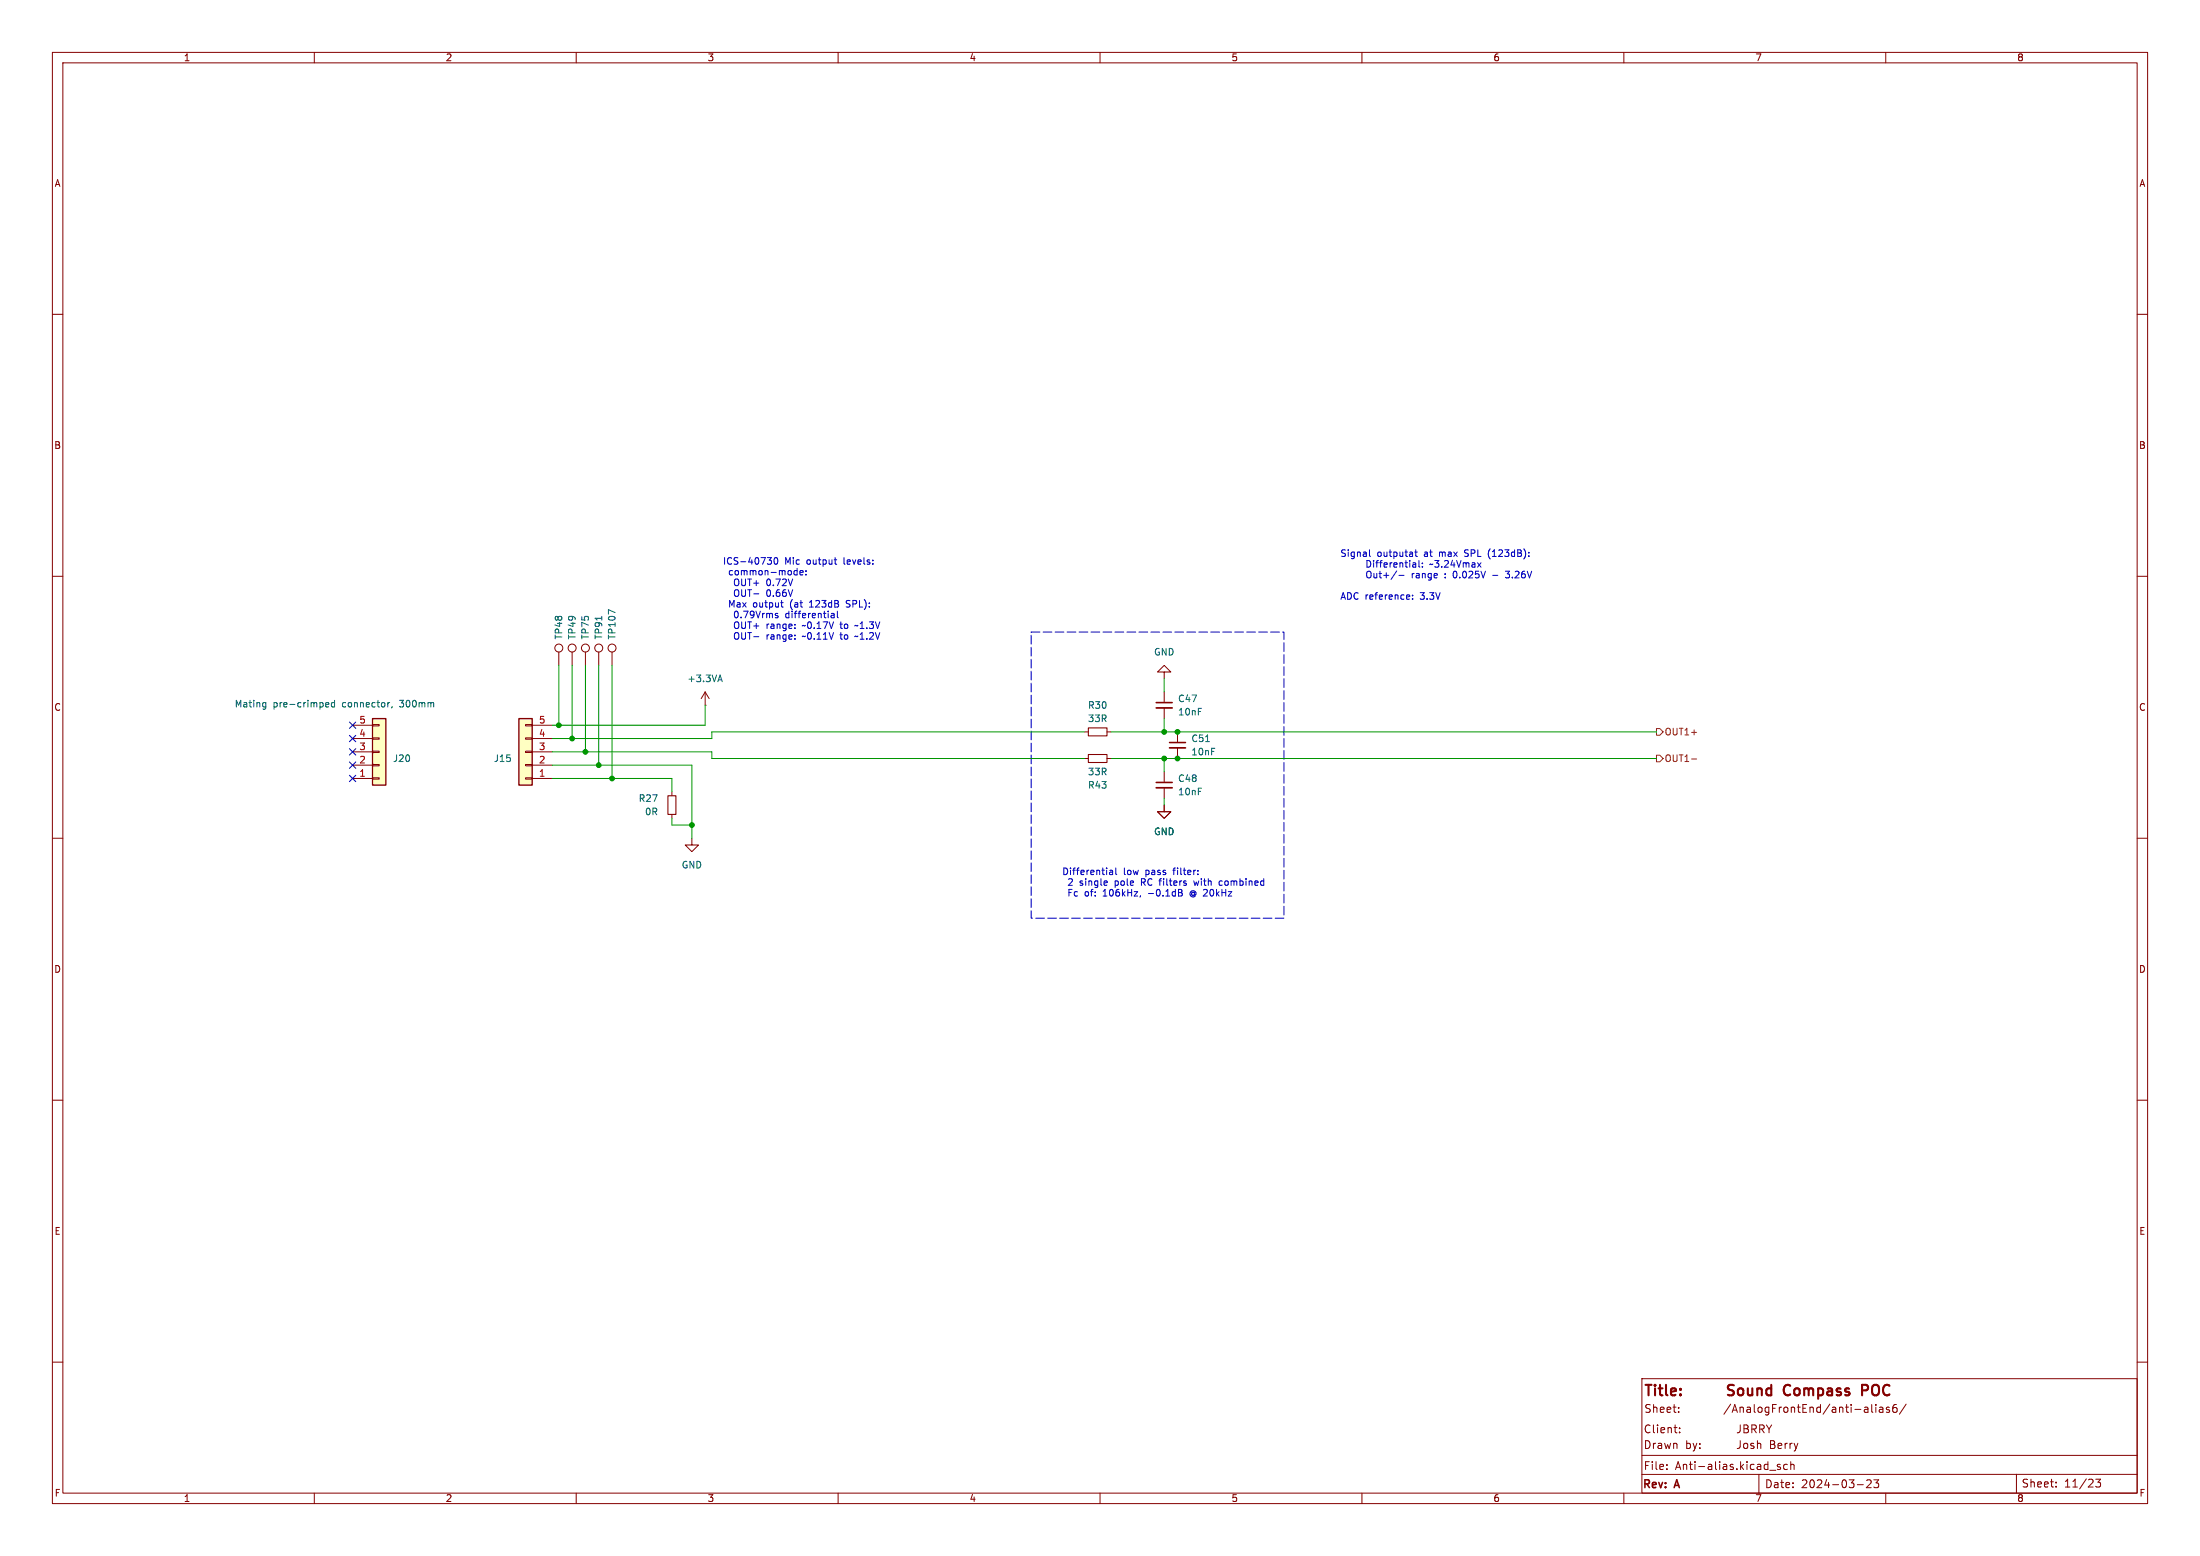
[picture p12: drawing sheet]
<svg xmlns="http://www.w3.org/2000/svg" width="420mm" height="297mm" viewBox="0 0 420 297" stroke-linecap="round" stroke-linejoin="round" font-family="sans-serif">
<g fill="none" stroke="#840000" stroke-width=".19">
<path d="M10 10h400v277h-400zM12 12h396v273h-396zM60 10v2M110 10v2M160 10v2M210 10v2M260 10v2M310 10v2M360 10v2M10 60h2M408 60h2M10 110h2"/>
<path d="M408 110h2M10 160h2M408 160h2M10 210h2M408 210h2M10 260h2M408 260h2M313.4 263.2h94.6v21.8h-94.6zM313.4 277.8h94.6M318.2 279.6v.1M320.5 269.4v.2M320.5 268.7v.1"/>
<path d="M332.2 272v1.1a.48 .48 0 0 1-.6 .4M332.2 275v1.1a.48 .48 0 0 1-.6 .4M332.9 272h.5l.2 .1 .1 .3-.3 .3a.4 .4 0 0 1 .4 .4 .4 .4 0 0 1-.3 .4h-.6zM332.9 272.7h.5M333.1 275.5l-.2 .3v.4l.2 .3M334.4 272.8l.7-.1 .2-.2-.1-.4-.2-.1h-.6v1.5M334.8 272.8l.5 .7M335.9 272.8l.7-.1 .2-.2-.1-.4-.2-.1h-.6v1.5M336.3 272.8l.5 .7M337.2 272l.5 .8M337.7 272.8v.7M338.2 272l-.5 .8"/>
<path d="M339.4 276l.7-.2v-.2l-.5-.1-.2 .2 .1 .7h.6M339.9 279.6l-.4-.1-.2 .2 .1 .2 .5 .2v.3h-.6M340.8 275.5v1M341.2 279.6l-.4-.1-.3 .3 .1 .6h.6M341.2 275.5l-.3 .1-.1 .2M341.7 275.5v1M341.9 279.6l.2-.1 .3 .1 .1 .9M341.9 279v1.5M342.1 275.5l-.2 .1-.2 .2M342.5 275.5l.4 1M342.9 276.5l-.4 .5M343.2 275.5l-.3 1"/>
<path d="M356.4 268.6l.2 .2v.8M356.6 269.5l-.5 .1M356.6 268.9l-.5 .1M357.3 268.1v1.3l.2 .2M358.1 268.1v.1M358.1 268.6v1M358.8 268.7h.6l.1 .9M359.5 268.9l-.5 .1a.29 .29 0 0 0-.3 .3 .29 .29 0 0 0 .3 .3l.5-.1M360.7 268.7l-.4-.1-.2 .2 .1 .2 .5 .2v.3h-.6M362 268.1a.59 .59 0 0 0-.7 .6v.6l.2 .2 .4 .1 .2-.2 .1-.5-.2-.2h-.4l-.3 .2M363.9 268l-1.3 1.9M60 285v2"/>
<path d="M110 285v2M160 285v2M210 285v2M260 285v2M310 285v2M318.2 280.4v.1M335.8 281.4v3.6M337.9 280.6h1.1M354.6 283.4h1.1M356.4 282.6l.5-.1 .2 .1 .1 .3-.9 1.1h.9M357.7 282.5h.9l-.5 .5 .5 .2v.6l-.2 .2-.7-.2M360 285v2"/>
<path d="M384.9 281.4v3.6M392.5 283.7v.1M392.5 282.9v.2M400.1 282.3h.9l-.5 .6 .4 .2v.6l-.2 .1-.6-.1M408 281.4h-94.6"/>
</g>
<path d="M330.2 265.3a.73 .73 0 0 1 .8 .5l-.2 .4-.7 .1M330.2 264.3l.8 .1M331.9 265.2a.54 .54 0 0 1 .5-.2 .54 .54 0 0 1 .4 .4v.6a.54 .54 0 0 1-.5 .4 .54 .54 0 0 1-.5-.4zM333.7 265l.1 1.2a.54 .54 0 0 0 .7-.1M334.5 265v1.3M335.5 265.2a.5 .5 0 0 1 .8 .1v1M335.5 265v1.3M338.1 265.1l-.5-.1-.4 .4v.6l.2 .2h.7M338.1 264.3v2M355.5 265.4h.7M356.2 264.3h-.7v2" fill="none" stroke="#840000" stroke-width=".4"/>
<path d="M71.1 137.2h2.6v12.7h-2.6z" fill="#ffffc2"/>
<g fill="none" stroke="#840000" stroke-width=".19">
<path d="M67.3 138.4h3.8M71.1 138.3h1.3v.3h-1.3zM106.7 124.5v2.5M109.2 124.5v2.5M111.8 124.5v2.5M114.3 124.5v2.5M67.3 148.6h3.8M67.3 146.1h3.8M67.3 143.5h3.8M67.3 141h3.8M71.1 140.8h1.3v.3h-1.3zM71.1 143.4h1.3v.2h-1.3z"/>
<path d="M71.1 145.9h1.3v.3h-1.3zM71.1 148.5h1.3v.2h-1.3z"/>
<circle cx="106.7" cy="123.7" r=".76"/>
<circle cx="109.2" cy="123.7" r=".76"/>
<circle cx="111.8" cy="123.7" r=".76"/>
<circle cx="114.3" cy="123.7" r=".76"/>
</g>
<path d="M71.1 137.2h2.6v12.7h-2.6z" fill="none" stroke="#840000" stroke-width=".25"/>
<path d="M114.9 117.6v.8M50.4 134.1l.3 .1M50.7 134.1v1l-.2 .3M50.7 134.9h-.3M62.2 134.5l.6-.1-.1-.2-.3-.1-.2 .2v.6h.5M63.9 134.2l-.4-.1-.2 .2 .1 .6h.5M63.9 133.7v1.2M74.4 134.1l-.3 .1M74.9 134.9l-.1 .2" fill="none" stroke="#006464" stroke-width=".19"/>
<path d="M99.1 137.2h2.5v12.7h-2.5z" fill="#ffffc2"/>
<g fill="none" stroke="#840000" stroke-width=".19">
<path d="M100.3 138.3h1.3v.3h-1.3zM101.6 138.4h3.8M116.8 124.5v2.5M134.6 134.6h.1M134.6 132.1l-.7 1.3M134.6 132.1v2.5M134.6 132.1l.8 1.3M207 139.7h.8M211.3 139.7h.8M222.2 128.3h1.3l-1.3-1.3-1.2 1.3h1.2v1.2M222.2 132.1v2M222.2 135.1v2.1"/>
<path d="M224.8 139.7v2M100.3 140.8h1.3v.3h-1.3zM100.3 143.4h1.3v.2h-1.3zM100.3 145.9h1.3v.3h-1.3zM100.3 148.5h1.3v.2h-1.3zM101.6 148.6h3.8M101.6 146.1h3.8M101.6 143.5h3.8M101.6 141h3.8M128.3 151.1v.8M128.3 155.4v.8M207 144.8h.8"/>
<path d="M211.3 144.8h.8M222.2 153.7v1.2h1.3l-1.3 1.3-1.2-1.3h1.2M222.2 147.3v2.1M222.2 150.4v2M224.8 142.7v2.1M132.1 160v1.3h1.2l-1.2 1.3-1.3-1.3h1.3"/>
<circle cx="116.8" cy="123.7" r=".76"/>
</g>
<path d="M99.1 137.2h2.5v12.7h-2.5z" fill="none" stroke="#840000" stroke-width=".25"/>
<path d="M207.8 138.9h3.5v1.6h-3.5zM127.5 151.9h1.5v3.5h-1.5zM207.8 144h3.5v1.5h-3.5z" fill="none" stroke="#840000" stroke-width=".2"/>
<path d="M117.4 116.9l-1.3-.5v.8M137.2 129.8h.6M137.5 128.8l.4 1.3M230.2 141.6h.7" fill="none" stroke="#006464" stroke-width=".19"/>
<path d="M220.7 135.1h3.1M220.7 150.4h3.1M223.3 142.7h3" fill="none" stroke="#840000" stroke-width=".33"/>
<path d="M220.7 134.1h3.1M220.7 149.4h3.1M223.3 141.7h3" fill="none" stroke="#840000" stroke-width=".3"/>
<path d="M316.2 139.1h.7l.6 .6-.6 .6h-.7zM316.2 144.1h.7l.6 .7-.6 .6h-.7zM322.9 144.9h1" fill="none" stroke="#725600" stroke-width=".19"/>
<g fill="none" stroke="#0000c2" stroke-width=".19">
<path d="M146.5 106.4h.8l-.4 .5 .3 .1 .1 .5-.3 .2h-.3M147.9 106.5l.2-.1a.68 .68 0 0 1 .4 .7 .68 .68 0 0 1-.4 .6 .84 .84 0 0 1-.2-1.2zM148.4 117.5l.1 .2-.1 .2M148.4 117.1h.1M149 115h.5M149.3 115.8l.2 .1M151.8 108.9l.4 .1M152.2 108.5v1.2M152.2 109.7h-.4M152.7 109.3l.6-.1v-.2l-.4-.1-.2 .2 .1 .6h.5M153.3 119.4l-.2 .1M153.9 109.6v.1"/>
<path d="M153.9 109v.1M154.5 115.9h.8M154.7 114.9l-.2 .1M158.8 117.1l.4 .2v.6M159.2 106.9h.5M159.2 117.9h-.4M159.2 117.4h-.4M159.6 107.7h.1M159.9 116.7v1l.1 .2M160.3 119.1h.5M160.5 118.7l.1 1.2M161.5 115.8l.2 .1"/>
<path d="M161.8 114.6l-.3 .3 .3 .3M163.7 119.4h-.3l-.2 .1M261.4 104.9v1.1l.2 .2M261.4 109l.2 .1a.81 .81 0 0 1-.2 1.2h-.2M262.3 109.5v.7l.4 .1 .1-.1M262.8 109.5v.8M263.3 109.5h.4M263.4 109v1.1l.3 .2M264.2 109.8h.9M264.6 109.3v1M265.4 107.4v.9M265.7 107.4l-.3 .3"/>
<path d="M266.1 107.8l.6-.1-.1-.2-.3-.1-.2 .2 .1 .6h.4M266.6 109l-1 1.6M267.1 109.8h.9M267.2 107.5l.2-.1 .3 .1 .1 .8M267.2 107.4v.9M268.2 107.4h.5M268.4 107v1.1l.3 .2M268.9 113.5l.2 .4-.6 .1M269.1 114.3l-.2 .1M269.1 107.4v.9M269.7 113.6v.1M269.7 114.3v.1"/>
<path d="M269.7 107.5h.5l.1 .8M270.1 105.4h.5M270.3 104.9v1.1l.3 .2M270.3 107.7l-.5 .1-.1 .2 .1 .3 .5-.1M270.9 107v1.1l.2 .2M271.5 108.1v.2M271.5 107.5v.1M282.1 107.4l.6 .9M282.7 107.4l-.6 .9M284.2 105.1l-.1 .5 .1 .7M287.4 109h.8M287.4 110.2l.2 .1"/>
<path d="M153.3 121.4l-.2 .1M160.3 121.2h.5M160.5 120.7l.1 1.3M163.7 121.5l-.3-.1-.2 .1M211.9 166.2h.4l.1 .7M212.4 166.4l-.4 .1-.2 .1 .2 .3h.4M213 165.7v1.1l.2 .1M225.4 169.8l.3 .2-.3 .4 .3 .1v.3l-.2 .2h-.5M227.5 170.1a.59 .59 0 0 0-.3 .5 .59 .59 0 0 0 .3 .6M227.9 168.1l.2 .9 .3-.6M228.7 166.8v.1M228.7 166.2v.1"/>
<path d="M233.3 168.2l-.3-.1-.3 .3 .1 .5h.5"/>
</g>
<path d="M196.8 120.7h48.3v54.6h-48.3z" fill="none" stroke="#0000c2" stroke-width=".19" stroke-dasharray="1.7 .6"/>
<g fill="none" stroke="#009600" stroke-width=".19">
<path d="M106.7 127v11.4M109.2 127v14M111.8 127v16.5M114.3 127v19.1M116.8 127v21.6M134.6 134.6v3.8h-29.2M207 139.7h-71.1v1.3h-30.5M212.1 139.7h104.1M222.2 129.5v2.6M222.2 137.2v2.5M105.4 146.1h26.7v13.9M105.4 143.5h30.5v1.3h71.1"/>
<path d="M105.4 148.6h22.9v2.5M128.3 156.2v1.3h3.8M212.1 144.8h104.1M222.2 144.8v2.5M222.2 152.4v1.3"/>
</g>
<path d="M66.7 137.8l1.2 1.2M67.9 137.8l-1.2 1.2M66.7 140.4l1.2 1.2M66.7 142.9l1.2 1.2M66.7 148l1.2 1.2M66.7 145.4l1.2 1.3M67.9 140.4l-1.2 1.2M67.9 142.9l-1.2 1.2M67.9 148l-1.2 1.2M67.9 145.4l-1.2 1.3" fill="none" stroke="#000084" stroke-width=".19"/>
<g fill="#009600" stroke="#009600" stroke-width=".19">
<circle cx="116.8" cy="148.6" r=".46"/>
<circle cx="111.8" cy="143.5" r=".46"/>
<circle cx="114.3" cy="146.1" r=".46"/>
<circle cx="132.1" cy="157.5" r=".46"/>
<circle cx="106.7" cy="138.4" r=".46"/>
<circle cx="109.2" cy="141" r=".46"/>
<circle cx="222.2" cy="139.7" r=".46"/>
<circle cx="224.8" cy="144.8" r=".46"/>
<circle cx="224.8" cy="139.7" r=".46"/>
<circle cx="222.2" cy="144.8" r=".46"/>
</g>
<g font-size="2.8" fill="#840000">
<text x="313.7" y="267">Title: Sound</text>
<text x="340.7" y="267">Compass</text>
<text x="356.3" y="267">POC</text>
</g>
<g font-size="2.1" fill="#840000">
<text x="313.8" y="269.9">Sheet:</text>
<text x="329.3" y="269.9">/AnalogFrontEnd/anti-alias6/</text>
<text x="313.7" y="273.8">Client: JBRRY</text>
<text x="313.7" y="280.8">File:</text>
<text x="313.7" y="276.8">Drawn</text>
<text x="319.8" y="280.8">Anti-alias.kicad_sch</text>
<text x="321.7" y="276.8">by: Josh</text>
<text x="333.7" y="276.8">Berry</text>
<text x="313.5" y="284.5">Rev:</text>
<text x="319.9" y="284.5">A</text>
<text x="336.8" y="284.3">Date:</text>
<text x="343.8" y="284.3">2024-03-23</text>
<text x="385.8" y="284.1">Sheet:</text>
<text x="394.1" y="284.1">11/23</text>
</g>
<g font-size="1.8" fill="#840000">
<text x="35" y="11.9">1</text>
<text x="85" y="11.9">2</text>
<text x="135" y="11.9">3</text>
<text x="185" y="11.9">4</text>
<text x="235" y="11.9">5</text>
<text x="285" y="11.9">6</text>
<text x="335" y="11.9">7</text>
<text x="385" y="11.9">8</text>
<text x="10.3" y="35.9">A</text>
<text x="408.3" y="35.9">A</text>
<text x="10.3" y="85.9">B</text>
<text x="408.2" y="85.9">B</text>
<text x="10.3" y="135.9">C</text>
<text x="408.2" y="135.9">C</text>
<text x="10.3" y="185.9">D</text>
<text x="408.2" y="185.9">D</text>
<text x="10.3" y="235.9">E</text>
<text x="408.3" y="235.9">E</text>
<text x="10.3" y="285.9">F</text>
<text x="35" y="286.9">1</text>
<text x="85" y="286.9">2</text>
<text x="135" y="286.9">3</text>
<text x="185" y="286.9">4</text>
<text x="235" y="286.9">5</text>
<text x="285" y="286.9">6</text>
<text x="335" y="286.9">7</text>
<text x="385" y="286.9">8</text>
<text x="408.3" y="285.9">F</text>
</g>
<g font-size="1.8" fill="#0000c2">
<text x="137.9" y="107.9">ICS-40730</text>
<text x="149.8" y="107.9">Mic</text>
<text x="154.1" y="107.9">output</text>
<text x="161.3" y="107.9">levels:</text>
<text x="255.8" y="106.4">Signal</text>
<text x="262.9" y="106.4">outputat</text>
<text x="272" y="106.4">at</text>
<text x="275" y="106.4">max</text>
<text x="280.1" y="106.4">SPL</text>
<text x="284.7" y="106.4">(123dB):</text>
<text x="139.1" y="109.9">common-mode:</text>
<text x="140.3" y="112">OUT+</text>
<text x="140.3" y="114">OUT-</text>
<text x="146.6" y="112">0.72V</text>
<text x="146.6" y="114">0.66V</text>
<text x="255.8" y="108.4">Differential:</text>
<text x="255.8" y="110.5">Out+/-</text>
<text x="269.4" y="110.5">range</text>
<text x="272.9" y="108.4">~3.24Vmax</text>
<text x="275.9" y="110.5">:</text>
<text x="277.7" y="110.5">0.025V</text>
<text x="285.4" y="110.5">-</text>
<text x="288.1" y="110.5">3.26V</text>
<text x="139.1" y="116">Max</text>
<text x="140.3" y="118.1">0.79Vrms</text>
<text x="143.9" y="116">output</text>
<text x="150.3" y="118.1">differential</text>
<text x="151.1" y="116">(at</text>
<text x="155" y="116">123dB</text>
<text x="162.2" y="116">SPL):</text>
<text x="255.8" y="114.6">ADC reference:</text>
<text x="271.2" y="114.6">3.3V</text>
<text x="140.3" y="120.1">OUT+</text>
<text x="140.3" y="122.2">OUT-</text>
<text x="146.6" y="120.1">range:</text>
<text x="146.6" y="122.2">range:</text>
<text x="153.7" y="120.1">~0.17V</text>
<text x="153.7" y="122.2">~0.11V</text>
<text x="161.1" y="120.1">to</text>
<text x="161.1" y="122.2">to</text>
<text x="164.2" y="120.1">~1.3V</text>
<text x="164.2" y="122.2">~1.2V</text>
<text x="202.7" y="167.1">Differential</text>
<text x="214.4" y="167.1">low</text>
<text x="218.8" y="167.1">pass</text>
<text x="224.3" y="167.1">filter:</text>
<text x="203.9" y="169.2">2</text>
<text x="203.9" y="171.2">Fc</text>
<text x="206.2" y="169.2">single</text>
<text x="207.2" y="171.2">of:</text>
<text x="210.9" y="171.2">106kHz,</text>
<text x="213.1" y="169.2">pole</text>
<text x="218.3" y="169.2">RC filters</text>
<text x="219.7" y="171.2">-0.1dB</text>
<text x="227.8" y="171.2">@ 20kHz</text>
<text x="228.8" y="169.2">with</text>
<text x="233.8" y="169.2">combined</text>
</g>
<g font-size="1.8" fill="#006464">
<text x="107.5" y="122.2" transform="rotate(-90 107.5 122.2)">TP48</text>
<text x="110.1" y="122.2" transform="rotate(-90 110.1 122.2)">TP49</text>
<text x="112.6" y="122.2" transform="rotate(-90 112.6 122.2)">TP75</text>
<text x="115.2" y="122.2" transform="rotate(-90 115.2 122.2)">TP91</text>
<text x="117.7" y="122.2" transform="rotate(-90 117.7 122.2)">TP107</text>
<text x="220.2" y="125.3">GND</text>
<text x="131.1" y="130.4">+3.3VA</text>
<text x="44.7" y="135.2">Mating</text>
<text x="52.1" y="135.2">pre-crimped</text>
<text x="65.4" y="135.2">connector,</text>
<text x="76.6" y="135.2">300mm</text>
<text x="207.6" y="135.5">R30</text>
<text x="224.8" y="134.2">C47</text>
<text x="224.8" y="136.8">10nF</text>
<text x="207.6" y="138">33R</text>
<text x="227.3" y="141.8">C51</text>
<text x="74.9" y="145.6">J20</text>
<text x="94.2" y="145.6">J15</text>
<text x="207.6" y="148.2">33R</text>
<text x="224.8" y="149.5">C48</text>
<text x="227.3" y="144.4">10nF</text>
<text x="121.8" y="153.3">R27</text>
<text x="123" y="155.8">0R</text>
<text x="207.6" y="150.7">R43</text>
<text x="224.8" y="152">10nF</text>
<text x="220.2" y="159.6">GND</text>
<text x="130" y="166">GND</text>
</g>
<g font-size="1.8" fill="#a90000">
<text x="68.5" y="143.3">3</text>
<text x="68.5" y="140.7">4</text>
<text x="68.5" y="138.2">5</text>
<text x="102.8" y="143.3">3</text>
<text x="102.8" y="140.7">4</text>
<text x="102.8" y="138.2">5</text>
<text x="68.5" y="148.3">1</text>
<text x="68.5" y="145.8">2</text>
<text x="102.8" y="148.3">1</text>
<text x="102.8" y="145.8">2</text>
</g>
<g font-size="1.8" fill="#725600">
<text x="317.7" y="140.6">OUT1+</text>
<text x="317.7" y="145.6">OUT1-</text>
</g>
</svg>
